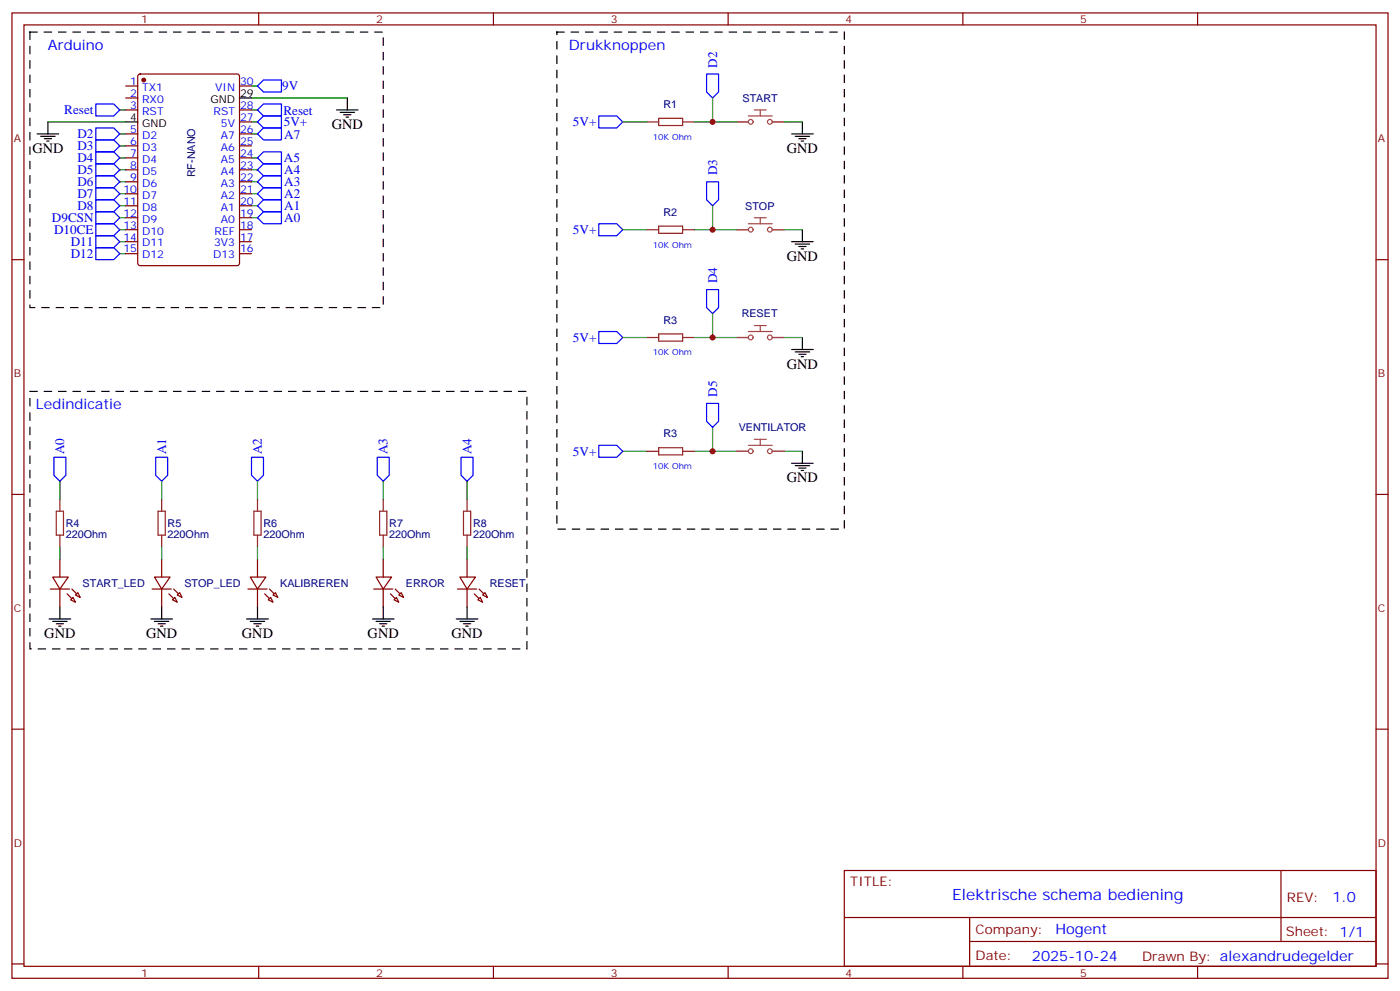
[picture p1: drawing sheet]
<svg xmlns="http://www.w3.org/2000/svg" width="412mm" height="292mm" viewBox="0 0 412 292" stroke-linecap="round" stroke-linejoin="round" font-family="sans-serif">
<g fill="none" stroke="#870000" stroke-width=".35">
<path d="M3.5 3.8h405.4v284.3h-405.4zM7.1 7.3h398.2v277.3h-398.2zM76.2 3.8v3.5M145.3 3.8v3.5M214.5 3.8v3.5M283.6 3.8v3.5M352.8 3.8v3.5M3.5 76.5h3.6M405.3 76.5h3.6M3.5 145.6h3.6M405.3 145.6h3.6M3.5 214.8h3.6"/>
<path d="M405.3 214.8h3.6M248.7 256.4h156.6v28.2h-156.6zM377.3 256.4v20.9M248.7 270.2h156.5M285.6 277.3h119.6M285.6 270.2v14.2M3.5 283.9h3.6M76.2 284.6v3.5M145.3 284.6v3.5M214.5 284.6v3.5M283.6 284.6v3.5M352.8 284.6v3.5"/>
<path d="M405.3 283.9h3.6"/>
</g>
<g fill="none" stroke="#a64a4a" stroke-width=".35">
<path d="M216.9 35.9h3.5M220.4 34.1h7.1M222.2 32.4h3.5M224 32.4v1.7M227.5 35.9h3.6M216.9 67.7h3.5M220.4 65.9h7.1M222.2 64.1h3.5M224 64.1v1.8M227.5 67.7h3.6M216.9 99.4h3.5M220.4 97.6h7.1"/>
<path d="M222.2 95.9h3.5M224 95.9v1.7M227.5 99.4h3.6"/>
<circle cx="221.1" cy="35.9" r=".71"/>
<circle cx="226.8" cy="35.9" r=".71"/>
<circle cx="221.1" cy="67.6" r=".71"/>
<circle cx="226.8" cy="67.6" r=".71"/>
<circle cx="221.1" cy="99.4" r=".71"/>
<circle cx="226.8" cy="99.4" r=".71"/>
</g>
<path d="M15.5 170h4.6l-2.5 3.5z" fill="#fff" stroke="#870000" stroke-width=".35"/>
<path d="M14.8 173.5h5.7z" fill="#f00" stroke="#870000" stroke-width=".35"/>
<g fill="#870000" stroke="#870000" stroke-width=".35">
<path d="M21.2 173.5l1.4 1.4z"/>
<path d="M19.8 174.9l1.4 1.4z"/>
</g>
<g fill="#fff" stroke="#870000" stroke-width=".35">
<path d="M22.9 174.6l.7 1.4-1.4-.7z"/>
<path d="M21.5 176l.7 1.4-1.4-.7z"/>
</g>
<path d="M17.6 164.7v5.3M17.6 173.5v5.3" fill="none" stroke="#870000" stroke-width=".35"/>
<path d="M45.5 170h4.6l-2.5 3.5z" fill="#fff" stroke="#870000" stroke-width=".35"/>
<path d="M44.8 173.5h5.6z" fill="#f00" stroke="#870000" stroke-width=".35"/>
<g fill="#870000" stroke="#870000" stroke-width=".35">
<path d="M51.2 173.5l1.4 1.4z"/>
<path d="M49.7 174.9l1.5 1.4z"/>
</g>
<g fill="#fff" stroke="#870000" stroke-width=".35">
<path d="M52.9 174.6l.7 1.4-1.4-.7z"/>
<path d="M51.5 176l.7 1.4-1.4-.7z"/>
</g>
<path d="M47.6 164.7v5.3M47.6 173.5v5.3" fill="none" stroke="#870000" stroke-width=".35"/>
<path d="M73.7 170h4.6l-2.5 3.5z" fill="#fff" stroke="#870000" stroke-width=".35"/>
<path d="M73 173.5h5.7z" fill="#f00" stroke="#870000" stroke-width=".35"/>
<g fill="#870000" stroke="#870000" stroke-width=".35">
<path d="M79.4 173.5l1.4 1.4z"/>
<path d="M78 174.9l1.4 1.4z"/>
</g>
<g fill="#fff" stroke="#870000" stroke-width=".35">
<path d="M81.1 174.6l.7 1.4-1.4-.7z"/>
<path d="M79.7 176l.7 1.4-1.4-.7z"/>
</g>
<path d="M75.8 164.7v5.3M75.8 173.5v5.3" fill="none" stroke="#870000" stroke-width=".35"/>
<path d="M110.8 170h4.6l-2.5 3.5z" fill="#fff" stroke="#870000" stroke-width=".35"/>
<path d="M110.1 173.5h5.6z" fill="#f00" stroke="#870000" stroke-width=".35"/>
<g fill="#870000" stroke="#870000" stroke-width=".35">
<path d="M116.4 173.5l1.4 1.4z"/>
<path d="M115 174.9l1.4 1.4z"/>
</g>
<g fill="#fff" stroke="#870000" stroke-width=".35">
<path d="M117.5 175.3l.7-.7 .7 1.4z"/>
<path d="M116.1 176.7l.7-.7 .7 1.4z"/>
</g>
<path d="M112.9 164.7v5.3M112.9 173.5v5.3" fill="none" stroke="#870000" stroke-width=".35"/>
<path d="M135.5 170h4.6l-2.5 3.5z" fill="#fff" stroke="#870000" stroke-width=".35"/>
<path d="M134.8 173.5h5.6z" fill="#f00" stroke="#870000" stroke-width=".35"/>
<g fill="#870000" stroke="#870000" stroke-width=".35">
<path d="M141.1 173.5l1.4 1.4z"/>
<path d="M139.7 174.9l1.4 1.4z"/>
</g>
<g fill="#fff" stroke="#870000" stroke-width=".35">
<path d="M142.2 175.3l.7-.7 .7 1.4z"/>
<path d="M140.8 176.7l.7-.7 .7 1.4z"/>
</g>
<g fill="none" stroke="#870000" stroke-width=".35">
<path d="M37 25.3h3.6M37 28.9h3.6M37 32.4h3.6M37 39.4h3.6M40.8 22l.5-.2h28.5l.7 .4 .1 55.3-.5 .7h-28.8l-.7-.4v-55.3zM70.6 25.3h3.5M70.6 32.4h3.5M70.6 39.4h3.5M70.6 35.9h3.5M37 43h3.6M37 46.5h3.6M37 50h3.6"/>
<path d="M37 53.6h3.6M37 57.1h3.6M70.6 43h3.5M70.6 46.5h3.5M70.6 50h3.5M70.6 53.6h3.5M70.6 57.1h3.5M37 60.6h3.6M37 64.1h3.6M37 67.7h3.6M37 71.2h3.6M37 74.7h3.6"/>
<path d="M70.6 60.6h3.5M70.6 64.1h3.5M70.6 67.7h3.5M70.6 71.2h3.5M70.6 74.7h3.5M137.6 164.7v5.3M137.6 173.5v5.3"/>
</g>
<g fill="none" stroke="#00f" stroke-width=".35">
<path d="M28.2 37.7h5.3l1.8 1.7-1.8 1.8h-5.3zM28.2 30.6h5.3l1.8 1.8-1.8 1.7h-5.3zM75.8 39.4l1.8-1.7h5.3v3.5h-5.3zM75.8 35.9l1.8-1.8h5.3v3.6h-5.3zM75.8 32.4l1.8-1.8h5.3v3.5h-5.3zM77.6 23.6h5.3v3.5h-5.3l-1.8-1.8zM176.4 34.1h5.3l1.7 1.8-1.7 1.8h-5.3zM208.1 21.8h3.6v5.3l-1.8 1.8-1.8-1.8zM28.2 58.8h5.3l1.8 1.8-1.8 1.8h-5.3zM28.2 55.3h5.3l1.8 1.8-1.8 1.7h-5.3zM28.2 51.8h5.3l1.8 1.8-1.8 1.7h-5.3zM28.2 48.3h5.3l1.8 1.7-1.8 1.8h-5.3z"/>
<path d="M28.2 44.7h5.3l1.8 1.8-1.8 1.8h-5.3zM28.2 41.2h5.3l1.8 1.8-1.8 1.7h-5.3zM75.8 46.5l1.8-1.8h5.3v3.6h-5.3zM75.8 57.1l1.8-1.8h5.3v3.5h-5.3zM75.8 53.6l1.8-1.8h5.3v3.5h-5.3zM75.8 50l1.8-1.7h5.3v3.5h-5.3zM208.1 53.6h3.6v5.2l-1.8 1.8-1.8-1.8zM28.2 69.4h5.3l1.8 1.8-1.8 1.8h-5.3zM28.2 65.9h5.3l1.8 1.8-1.8 1.7h-5.3zM28.2 62.4h5.3l1.8 1.7-1.8 1.8h-5.3zM28.2 73h5.3l1.8 1.7-1.8 1.8h-5.3zM75.8 64.1l1.8-1.7h5.3v3.5h-5.3z"/>
<path d="M75.8 60.6l1.8-1.8h5.3v3.6h-5.3zM176.4 65.9h5.3l1.7 1.8-1.7 1.7h-5.3zM176.4 97.6h5.3l1.7 1.8-1.7 1.8h-5.3zM208.1 85.3h3.6v5.3l-1.8 1.8-1.8-1.8zM208.1 118.8h3.6v5.3l-1.8 1.8-1.8-1.8zM15.9 134.7h3.5v5.3l-1.8 1.7-1.7-1.7zM45.9 134.7h3.5v5.3l-1.8 1.7-1.7-1.7zM74.1 134.7h3.5v5.3l-1.8 1.7-1.7-1.7zM111.1 134.7h3.6v5.3l-1.8 1.7-1.8-1.7zM135.8 134.7h3.5v5.3l-1.7 1.7-1.8-1.7zM176.4 131.2h5.3l1.7 1.7-1.7 1.8h-5.3z"/>
</g>
<g fill="none" stroke="#8c2424" stroke-width=".35">
<path d="M190.5 35.9h3.5M194 34.9h7.1v2.1h-7.1zM201.1 35.9h3.5M190.5 67.7h3.5M194 66.6h7.1v2.1h-7.1zM201.1 67.7h3.5M190.5 99.4h3.5M194 98.4h7.1v2.1h-7.1zM201.1 99.4h3.5M190.5 132.9h3.5M194 131.9h7.1v2.1h-7.1zM201.1 132.9h3.5"/>
<path d="M16.6 150.6h2.1v7h-2.1zM17.6 147v3.6M17.6 157.6v3.5M46.6 150.6h2.1v7h-2.1zM47.6 147v3.6M47.6 157.6v3.5M74.8 150.6h2.1v7h-2.1zM75.8 147v3.6M75.8 157.6v3.5M111.8 150.6h2.1v7h-2.1zM112.9 147v3.6M112.9 157.6v3.5"/>
<path d="M136.5 150.6h2.1v7h-2.1zM137.6 147v3.6M137.6 157.6v3.5"/>
</g>
<g fill="none" stroke="#000" stroke-width=".35">
<path d="M10.9 39.4h6.4M14.1 35.9v3.5M37 35.9h3.6M70.6 28.9h3.5M99.1 32.4h6.4M100.2 33.1h4.2M101.2 33.8h2.2M102 34.5h.7M102.3 28.9v3.5M233.2 39.4h6.3M236.4 35.9v3.5M12 40.1h4.2"/>
<path d="M13.1 40.9h2.1M13.8 41.6h.7M234.2 40.1h4.3M235.3 40.9h2.1M236 41.6h.7M233.2 71.2h6.3M234.2 71.9h4.3M235.3 72.6h2.1M236 73.3h.7M236.4 67.7v3.5M236.4 99.4v3.5M233.2 102.9h6.3"/>
<path d="M234.2 103.6h4.3M235.3 104.4h2.1M236 105.1h.7M233.2 136.5h6.3M234.2 137.2h4.3M235.3 137.9h2.1M236 138.6h.7M236.4 132.9v3.6M17.6 178.8v3.5M47.6 178.8v3.5M75.8 178.8v3.5M112.9 178.8v3.5"/>
<path d="M137.6 178.8v3.5M14.5 182.3h6.3M15.5 183h4.3M16.6 183.7h2.1M17.3 184.4h.7M44.4 182.3h6.4M45.5 183h4.2M46.6 183.7h2.1M47.3 184.4h.7M72.7 182.3h6.3M73.7 183h4.3M74.8 183.7h2.1"/>
<path d="M75.5 184.4h.7M109.7 182.3h6.4M110.8 183h4.2M111.8 183.7h2.1M112.5 184.4h.7M134.4 182.3h6.4M135.5 183h4.2M136.5 183.7h2.1M137.2 184.4h.7"/>
</g>
<g fill="none" stroke="#008700" stroke-width=".35">
<path d="M14.1 35.9h22.9M35.3 32.4h1.7M35.3 39.4h1.7M74.1 35.9h1.7M74.1 32.4h1.7M74.1 25.3h1.7M74.1 39.4h1.7M74.1 28.9h28.2M183.4 35.9h7.1M204.6 35.9h12.4M209.9 28.9v7M231.1 35.9h5.3"/>
<path d="M35.3 46.5h1.7M35.3 57.1h1.7M35.3 53.6h1.7M35.3 50h1.7M35.3 43h1.7M74.1 46.5h1.7M74.1 57.1h1.7M74.1 53.6h1.7M74.1 50h1.7M35.3 67.7h1.7M35.3 71.2h1.7M35.3 64.1h1.7"/>
<path d="M35.3 60.6h1.7M35.3 74.7h1.7M74.1 64.1h1.7M74.1 60.6h1.7M183.4 67.7h7.1M204.6 67.7h12.4M209.9 60.6v7.1M231.1 67.7h5.3M183.4 99.4h7.1M204.6 99.4h12.4M209.9 92.4v7M231.1 99.4h5.3"/>
<path d="M183.4 132.9h7.1M204.6 132.9h12.4M209.9 125.9v7M231.1 132.9h5.3M17.6 141.7v5.3M47.6 141.7v5.3M75.8 141.7v5.3M112.9 141.7v5.3M137.6 141.7v5.3M17.6 161.1v3.6M47.6 161.1v3.6M75.8 161.1v3.6"/>
<path d="M112.9 161.1v3.6M137.6 161.1v3.6"/>
</g>
<circle cx="42.3" cy="23.6" r=".53" fill="#870000" stroke="#870000" stroke-width=".35"/>
<path d="M8.8 9.5h104.1v81.1h-104.1v-81.1M164 9.5h84.7v146.4h-84.7zM8.8 115.3h146.4v75.8h-146.4z" fill="none" stroke="#000" stroke-width=".35" stroke-dasharray="2.1 2.1"/>
<g fill="none" stroke="#a64a4a" stroke-width=".35">
<path d="M216.9 132.9h3.5M220.4 131.2h7.1M222.2 129.4h3.5M224 129.4v1.8M227.5 132.9h3.6"/>
<circle cx="221.1" cy="132.9" r=".71"/>
<circle cx="226.8" cy="132.9" r=".71"/>
</g>
<g fill="#c00">
<circle cx="209.9" cy="35.9" r=".88"/>
<circle cx="209.9" cy="67.7" r=".88"/>
<circle cx="209.9" cy="99.4" r=".88"/>
<circle cx="209.9" cy="132.9" r=".88"/>
</g>
<text font-size="4.6" fill="#00f" x="280.5" y="265.2">Elektrische schema bediening</text>
<g font-size="4.2" fill="#00f">
<text x="14.1" y="14.7">Arduino</text>
<text x="167.6" y="14.7">Drukknoppen</text>
<text x="10.6" y="120.6">Ledindicatie</text>
<text x="392.5" y="265.7">1.0</text>
<text x="310.9" y="275.2">Hogent</text>
<text x="304" y="283">2025-10-24</text>
</g>
<g font-size="4.2">
<text x="97.7" y="38">GND</text>
<text x="9.5" y="45.1">GND</text>
<text x="231.8" y="45.1">GND</text>
<text x="231.8" y="76.8">GND</text>
<text x="231.8" y="108.6">GND</text>
<text x="231.8" y="142.1">GND</text>
<text x="13.1" y="188">GND</text>
<text x="43" y="188">GND</text>
<text x="71.3" y="188">GND</text>
<text x="108.3" y="188">GND</text>
<text x="133" y="188">GND</text>
</g>
<g font-size="3.9" fill="#00f">
<text x="211.2" y="19.9" transform="rotate(-90 211.2 19.9)">D2</text>
<text x="83.1" y="26.6">9V</text>
<text x="18.9" y="33.7">Reset</text>
<text x="83.5" y="33.7">Reset</text>
<text x="22.8" y="40.7">D2</text>
<text x="83.6" y="37.1">5V+</text>
<text x="83.7" y="40.8">A7</text>
<text x="168.8" y="37.2">5V+</text>
<text x="22.8" y="47.7">D4</text>
<text x="22.8" y="44.2">D3</text>
<text x="83.6" y="47.7">A5</text>
<text x="22.8" y="51.3">D5</text>
<text x="83.7" y="51.4">A4</text>
<text x="211.2" y="51.7" transform="rotate(-90 211.2 51.7)">D3</text>
<text x="22.8" y="58.3">D7</text>
<text x="22.8" y="54.8">D6</text>
<text x="83.7" y="58.4">A2</text>
<text x="83.7" y="54.9">A3</text>
<text x="15.3" y="65.3">D9CSN</text>
<text x="22.8" y="61.9">D8</text>
<text x="83.7" y="65.5">A0</text>
<text x="83.7" y="62">A1</text>
<text x="15.9" y="68.8">D10CE</text>
<text x="168.8" y="68.9">5V+</text>
<text x="20.8" y="72.4">D11</text>
<text x="20.8" y="76">D12</text>
<text x="211.2" y="83.4" transform="rotate(-90 211.2 83.4)">D4</text>
<text x="168.8" y="100.7">5V+</text>
<text x="211.2" y="116.9" transform="rotate(-90 211.2 116.9)">D5</text>
<text x="18.9" y="133.8" transform="rotate(-90 18.9 133.8)">A0</text>
<text x="48.9" y="133.8" transform="rotate(-90 48.9 133.8)">A1</text>
<text x="77.2" y="133.8" transform="rotate(-90 77.2 133.8)">A2</text>
<text x="114.2" y="133.8" transform="rotate(-90 114.2 133.8)">A3</text>
<text x="138.9" y="133.8" transform="rotate(-90 138.9 133.8)">A4</text>
<text x="168.8" y="134.2">5V+</text>
</g>
<g font-size="3.9" fill="#800">
<text x="250.5" y="261">TITLE:</text>
<text x="379.1" y="265.7">REV:</text>
<text x="287.4" y="275.2">Company:</text>
<text x="378.7" y="275.8">Sheet: 1/1</text>
<text x="287.4" y="282.9">Date:</text>
<text x="336.4" y="282.9">Drawn By: alexandrudegelder</text>
</g>
<g font-size="3.2" fill="#800">
<text x="41.6" y="6.8">1</text>
<text x="110.8" y="6.8">2</text>
<text x="179.9" y="6.8">3</text>
<text x="249.1" y="6.8">4</text>
<text x="318.2" y="6.8">5</text>
<text x="4.1" y="41.9">A</text>
<text x="405.9" y="41.9">A</text>
<text x="4.1" y="111.1">B</text>
<text x="405.9" y="111.1">B</text>
<text x="4.1" y="180.2">C</text>
<text x="405.9" y="180.2">C</text>
<text x="4.1" y="249.3">D</text>
<text x="405.9" y="249.3">D</text>
<text x="41.6" y="287.6">1</text>
<text x="110.8" y="287.6">2</text>
<text x="179.9" y="287.6">3</text>
<text x="249.1" y="287.6">4</text>
<text x="318.2" y="287.6">5</text>
</g>
<g font-size="3.2" fill="#00f">
<text x="38.4" y="25">1</text>
<text x="38.4" y="28.5">2</text>
<text x="41.9" y="26.7">TX1</text>
<text x="63.4" y="26.7">VIN</text>
<text x="70.7" y="25">30</text>
<text x="38.4" y="32">3</text>
<text x="41.9" y="30.3">RX0</text>
<text x="41.9" y="33.8">RST</text>
<text x="62.9" y="33.8">RST</text>
<text x="70.7" y="35.6">27</text>
<text x="70.7" y="32">28</text>
<text x="38.4" y="39.1">5</text>
<text x="41.9" y="40.9">D2</text>
<text x="65.1" y="40.9">A7</text>
<text x="65.1" y="37.3">5V</text>
<text x="70.7" y="39.1">26</text>
<text x="38.4" y="42.6">6</text>
<text x="38.4" y="46.1">7</text>
<text x="41.9" y="44.4">D3</text>
<text x="41.9" y="47.9">D4</text>
<text x="65.1" y="47.9">A5</text>
<text x="65.1" y="44.4">A6</text>
<text x="70.7" y="46.1">24</text>
<text x="70.7" y="42.6">25</text>
<text x="38.4" y="49.7">8</text>
<text x="38.4" y="53.2">9</text>
<text x="41.9" y="51.4">D5</text>
<text x="65.1" y="51.4">A4</text>
<text x="70.7" y="53.2">22</text>
<text x="70.7" y="49.7">23</text>
<text x="36.4" y="56.7">10</text>
<text x="41.9" y="55">D6</text>
<text x="41.9" y="58.5">D7</text>
<text x="65.1" y="58.5">A2</text>
<text x="65.1" y="55">A3</text>
<text x="70.7" y="56.7">21</text>
<text x="36.4" y="60.3">11</text>
<text x="36.4" y="63.8">12</text>
<text x="41.9" y="62">D8</text>
<text x="41.9" y="65.5">D9</text>
<text x="65.1" y="65.5">A0</text>
<text x="65.1" y="62">A1</text>
<text x="70.7" y="63.8">19</text>
<text x="70.7" y="60.3">20</text>
<text x="36.4" y="67.3">13</text>
<text x="36.4" y="70.8">14</text>
<text x="41.9" y="69.1">D10</text>
<text x="63.2" y="69.1">REF</text>
<text x="70.7" y="70.8">17</text>
<text x="70.7" y="67.3">18</text>
<text x="36.4" y="74.4">15</text>
<text x="41.9" y="72.6">D11</text>
<text x="41.9" y="76.1">D12</text>
<text x="62.8" y="76.1">D13</text>
<text x="63" y="72.6">3V3</text>
<text x="70.7" y="74.4">16</text>
</g>
<g font-size="3.2">
<text x="70.7" y="28.5">29</text>
<text x="38.4" y="35.6">4</text>
<text x="62" y="30.3">GND</text>
<text x="41.9" y="37.3">GND</text>
</g>
<g font-size="3.2" fill="#000080">
<text x="195.5" y="31.8">R1</text>
<text x="218.7" y="30">START</text>
<text x="57.5" y="52.2" transform="rotate(-90 57.5 52.2)">RF-NANO</text>
<text x="195.5" y="63.5">R2</text>
<text x="219.5" y="61.8">STOP</text>
<text x="195.5" y="95.3">R3</text>
<text x="218.5" y="93.5">RESET</text>
<text x="195.5" y="128.8">R3</text>
<text x="217.6" y="126.9">VENTILATOR</text>
<text x="19.4" y="155.2">R4</text>
<text x="49.4" y="155.2">R5</text>
<text x="77.6" y="155.2">R6</text>
<text x="114.7" y="155.2">R7</text>
<text x="139.3" y="155.2">R8</text>
<text x="19.4" y="158.5">220Ohm</text>
<text x="49.4" y="158.5">220Ohm</text>
<text x="77.6" y="158.5">220Ohm</text>
<text x="114.7" y="158.5">220Ohm</text>
<text x="139.3" y="158.5">220Ohm</text>
<text x="24.3" y="172.9">START_LED</text>
<text x="54.3" y="172.9">STOP_LED</text>
<text x="82.5" y="172.9">KALIBREREN</text>
<text x="119.6" y="172.9">ERROR</text>
<text x="144.3" y="172.9">RESET</text>
</g>
<g font-size="2.5" fill="#00f">
<text x="192.3" y="41.2">10K Ohm</text>
<text x="192.3" y="73">10K Ohm</text>
<text x="192.3" y="104.7">10K Ohm</text>
<text x="192.3" y="138.2">10K Ohm</text>
</g>
</svg>
